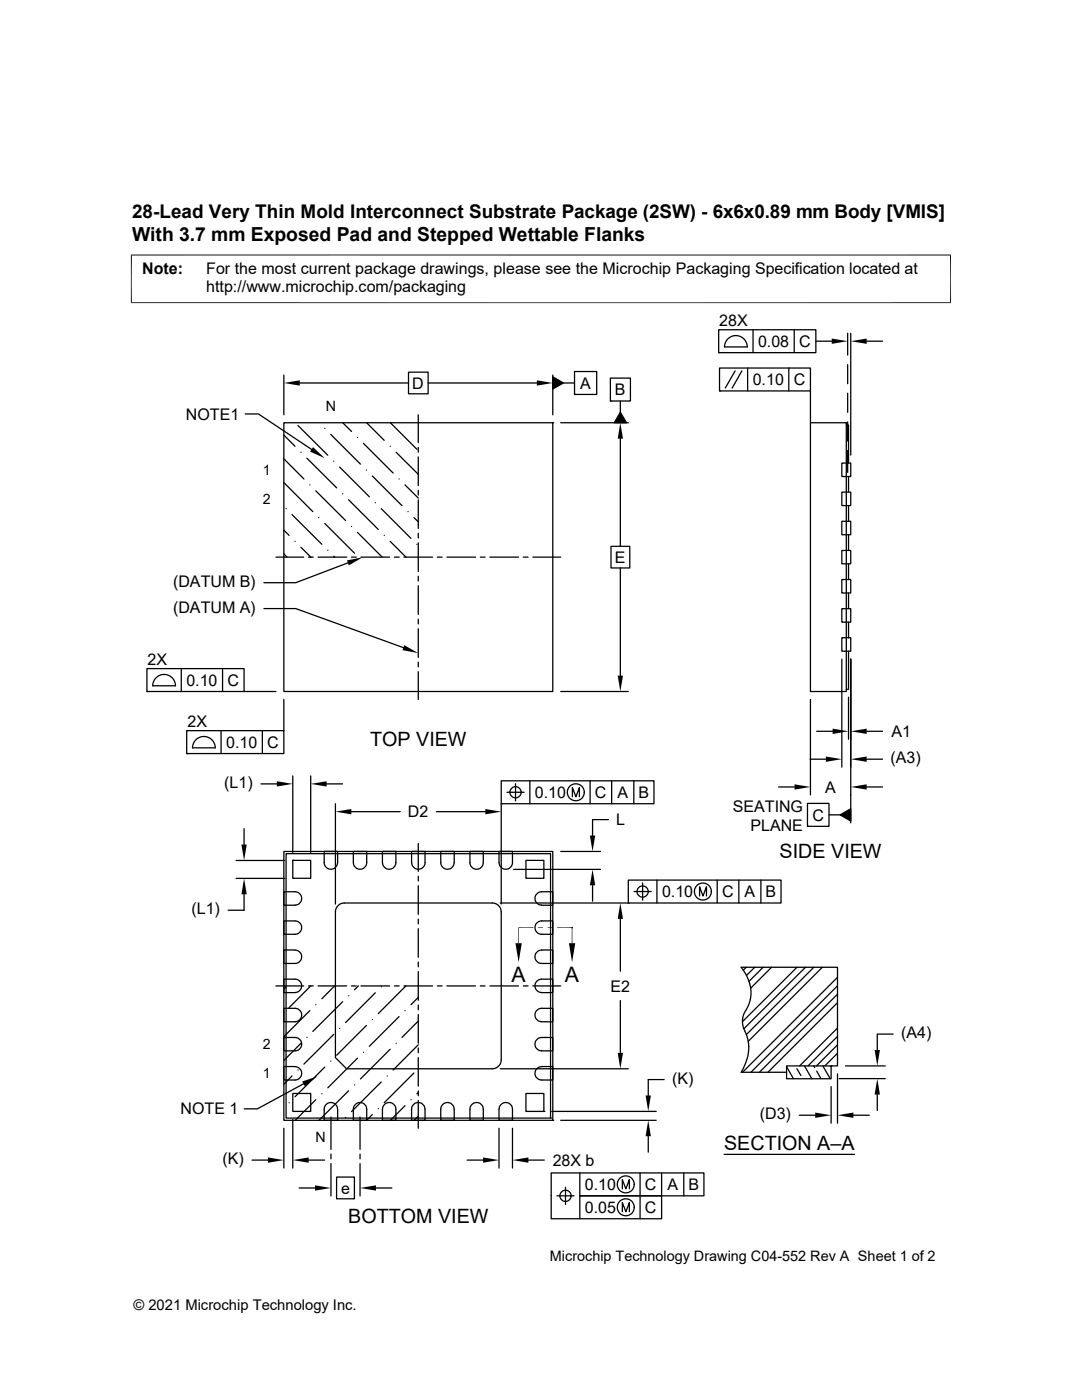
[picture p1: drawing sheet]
<svg xmlns="http://www.w3.org/2000/svg" width="216mm" height="279mm" viewBox="0 0 216 279" stroke-linecap="round" stroke-linejoin="round" font-family="sans-serif">
<g fill="none" stroke="#000" stroke-width=".25">
<path d="M56.6 74.8v8M59.8 76.4h21.7M81.5 74.3h3.9v4.3h-3.9zM85.4 76.4h21.7M110.3 75.2l2.1 1.2-2.1 1.2zM110.3 74.8v8M112.4 76.4h2.2M114.6 74.1h4.5v4.6h-4.5zM114.6 78.7h.1M121.8 75.5h4v4.5h-4zM143.4 65.8h19.4v4.6h-19.4zM143.4 70.4h.1"/>
<path d="M143.6 73.4h18.1v4.6h-18.1zM143.6 78h.1M145.4 67.5a2.27 2.27 0 0 1 2.4-.3 2.27 2.27 0 0 1 1.3 2h-4.5l.2-.9zM146.7 74l-2 3.4M148 74l-1.9 3.4M149.2 73.4v4.6M150.3 65.8v4.6M157.4 73.4v4.6M158.5 65.8v4.6M161.7 78v6.4M162.8 68.1h3.2M169.1 66.5v4.4"/>
<path d="M169.1 72.8v3.8M169.1 78.5v3.8M169.8 66.5v24.3M172.9 68.1h3.2M48.9 82.6h2.7l10.6 7.1M56.6 84.4h53.7v53.6h-53.7zM56.6 86.8l2.3 2.3M56.6 96.3l5.8 5.8M56.6 91.6l4 4M59.5 84.9l5.9 5.9M60 90.3h.1M61.2 91.4l6 6"/>
<path d="M61.8 96.8h.1M63 98l6 5.9M64.8 85.5h.1M66 86.7l5.9 5.9M66.6 92h.1M67.8 93.2l5.9 5.9M68.4 98.6h.1M68.4 84.4l1.7 1.7M69.6 99.7l5.9 6M71.3 87.3h.1M72.5 88.5l5.9 5.9M73.1 93.8h.1"/>
<path d="M73.2 84.4l3.5 3.5M74.3 95l5.9 5.9M77.9 89.1h.1M77.9 84.4l5.3 5.3M79 90.3l4.5 4.4M79.6 95.6h.1M80.8 96.8l2.7 2.6M83.5 82.8v5.5M83.5 89.3v.9M83.5 91.2v5.7M83.5 97.9v.9M83.5 99.8v5.7"/>
<path d="M110.3 84.4h.1M111.9 84.4h13.5M121.8 80h.1M123.8 82.3l1.2 2.1h-2.4zM123.8 80v2.3M123.8 87.5v21.5M161.7 84.4h7.2v53.6h-7.2zM168 98.2h1.8v2.7h-1.8zM168 92.4h1.8v2.7h-1.8zM168.9 84.4h.1M168.9 84.8h.4v7.6M169.1 84.2v3.8"/>
<path d="M169.1 89.9v4.4M169.3 95.1v3.1M55.1 111.2h5.5M56.6 105.8l1.1 1M56.6 110.5l.7 .7M57.1 101.5h.1M58.3 102.7l5.9 5.9M58.9 108h.1M60 109.2l2 2M61.6 111.2h.9M63.5 111.2h5.7M63.6 103.3h.1"/>
<path d="M64.8 104.5l5.9 5.9M65.4 109.8h.1M66.6 111l.2 .2M69.4 112.3l-10.4 4h-6.3M70.1 111.2h1M70.1 105.1h.1M71.3 106.3l5 4.9M72 111.2h5.7M74.9 100.3h.1M76.1 101.5l5.9 5.9M76.7 106.8h.1M77.9 108l3.1 3.2"/>
<path d="M78.7 111.2h1M80.6 111.2h5.7M81.4 102.1h.1M82.6 103.3l.9 .9M83.2 108.6h.1M83.5 106.4v1M83.5 108.3v5.7M83.5 115v1M83.5 116.9v5.7M87.3 111.2h.9M89.2 111.2h5.7M95.8 111.2h1"/>
<path d="M97.7 111.2h5.8M104.4 111.2h1M106.3 111.2h5.6M121.9 109h3.8v4.3h-3.8zM123.8 113.3v21.5M168 115.7h1.8v2.6h-1.8zM168 109.9h1.8v2.6h-1.8zM168 104h1.8v2.7h-1.8zM169.3 100.9v3.1M169.3 106.7v3.2M169.3 112.5v3.2M169.3 118.3v3.2"/>
<path d="M29.3 133.4h19.4v4.6h-19.4zM29.3 138h.1M31.3 135.1a2.27 2.27 0 0 1 2.4-.3 2.27 2.27 0 0 1 1.3 2.1h-4.5l.2-1zM36.2 133.4v4.6M44.4 133.4v4.6M48.7 138h6.4M52.7 121.5h6.3l21.5 7.7M56.6 139.6v6.2M83.5 123.6v.9M83.5 125.5v5.7M83.5 132.1v1M83.5 134v5.6"/>
<path d="M111.9 138h13.5M161.7 139.6v19M168 127.3h1.8v2.7h-1.8zM168 121.5h1.8v2.7h-1.8zM168 131.6v21.5M169.3 130v7.6h-.4M169.3 124.2v3.1M169.3 139.1v8.4M169.8 131.6v32.6M37.3 145.8h19.3v4.6h-19.3zM37.3 150.4h.1M39.2 147.5a2.27 2.27 0 0 1 2.4-.3 2.27 2.27 0 0 1 1.3 2h-4.5l.2-.9z"/>
<path d="M44.1 145.8v4.6M52.1 156.4h3.1M52.3 145.8v4.6M58.4 154.9v15.2M62 154.9v15.2M65.2 156.4h3.1M100 155.8h30.5v4.6h-30.5zM101.2 158.1h3.4M102.9 156.4v3.4M105.7 155.8v4.6M114.2 159v-1.8l.7 1.8 .7-1.8v1.8M117.8 155.8v4.6"/>
<path d="M122 155.8v4.6M126.5 155.8v4.6M155.4 157.1h3.1M161.6 151.5h3.2M163 145.9h3.1M172.9 145.9h3.2M172.9 151.5h3.2M172.9 157.1h3.2M47.1 171.7h9.7M47.1 175.3h9.7M48.7 178.5v3.2h-3.2M48.7 165.4v3.2"/>
<path d="M56.6 169.9h53.7v53.7h-53.7zM57.1 170.4h52.8v52.7h-52.8zM58.4 171.7h3.6v3.6h-3.6zM58.4 171.7h.1M66.9 160.4v20M67.4 172.1a1.33 1.33 0 0 1-1.4 1.4 1.33 1.33 0 0 1-1.3-1.4v-2.2h2.7v2.2M70.1 162h9.8M70.5 169.9h2.7v2.2a1.33 1.33 0 0 1-1.4 1.4 1.33 1.33 0 0 1-1.3-1.4zM76.3 169.9h2.7v2.2a1.34 1.34 0 0 1-1.4 1.4 1.34 1.34 0 0 1-1.3-1.4zM82.1 172.1v-2.2h2.7v2.2a1.33 1.33 0 0 1-1.3 1.4 1.33 1.33 0 0 1-1.4-1.4M83.5 168.3v5.6M83.5 174.9v.9"/>
<path d="M83.5 176.8v5.7M87.1 162h9.7M90.6 172.1a1.33 1.33 0 0 1-1.3 1.4 1.33 1.33 0 0 1-1.4-1.4v-2.2h2.7v2.2M93.8 169.9h2.6v2.2a1.33 1.33 0 0 1-1.3 1.4 1.33 1.33 0 0 1-1.3-1.4zM99.6 169.9h2.7v2.2a1.34 1.34 0 0 1-1.4 1.4 1.34 1.34 0 0 1-1.3-1.4zM100 160.4h.1M100 160.4v20M102.5 173.5h17.3M104.9 171.7h3.6v3.6h-3.6zM111.9 169.9h7.9M118.2 176.7v3.2M121.4 163.6h-3.2v3.2"/>
<path d="M125.4 175.6h30.5v4.6h-30.5zM126.5 177.9h3.4M128.2 176.2v3.4M131.1 175.6v4.6M139.6 178.8v-1.8l.7 1.8 .7-1.8v1.8M143.1 175.6v4.6M147.4 175.6v4.6M151.8 175.6v4.6M161.1 160.3h4.3v4.6h-4.3zM161.1 164.9h.1M165.4 162.6h2.2M167.6 162.6l2.2-1.2v2.5z"/>
<path d="M55.1 196.8h5.5M56.6 183.8h2.3a1.33 1.33 0 0 1 1.3 1.3 1.33 1.33 0 0 1-1.3 1.4h-2.3zM56.6 189.6h2.3a1.34 1.34 0 0 1 1.3 1.3 1.34 1.34 0 0 1-1.3 1.4h-2.3zM56.6 195.4h2.3a1.34 1.34 0 0 1 1.3 1.4 1.34 1.34 0 0 1-1.3 1.3h-2.3zM57.1 196.9l-.5 .5M58.9 180.6a1.33 1.33 0 0 0 1.3-1.3 1.33 1.33 0 0 0-1.3-1.3h-2.3v2.7h2.3M61.6 196.8h.9M62 196.7l-4.3 4.4M63.5 196.8h5.7M66.8 196.7l-2.6 2.6M67.5 180.7l.4-.3 .8-.2h29.5a1.81 1.81 0 0 1 1.8 1.8v29.5a1.81 1.81 0 0 1-1.8 1.8h-29l-2.3-2.2v-29.1l.2-.8zM68.4 199.9l-6 5.9"/>
<path d="M69.6 198.7h.1M70.1 196.8h1M71.5 196.7l-.8 .8M72 196.8h5.7M74.9 198.1l-5.9 6M76.1 196.9h.1M78.7 196.8h1M80.6 196.8h5.7M81 196.7l-5.5 5.6M83.5 183.4v1M83.5 185.3v5.8M83.5 192v1"/>
<path d="M83.5 193.9v5.7M83.5 199l-1.5 1.5M87.3 196.8h.9M89.2 196.8h5.7M95.8 196.8h1M97.7 196.8h5.8M99.8 180.2h25.6M104.4 196.8h1M106.3 196.8h5.6M107.1 195.9l.7-.5h2.5v2.7h-2.2a1.33 1.33 0 0 1-1.2-.8 1.33 1.33 0 0 1 .2-1.4zM107.1 190.1l.3-.3 .7-.2h2.2v2.7h-2.2a1.32 1.32 0 0 1-1.2-.8 1.32 1.32 0 0 1 .2-1.4zM107.1 184.3l.7-.5h2.5v2.7h-2.2a1.32 1.32 0 0 1-1.2-.8 1.32 1.32 0 0 1 .2-1.4z"/>
<path d="M108.1 180.6a1.33 1.33 0 0 1-1.4-1.3 1.33 1.33 0 0 1 1.4-1.3h2.2v2.7h-2.2M114.2 185.1h.1M123.8 183.4v10.4M123.8 199.7v10.4M125.4 180.2h.1M148.9 193l-.6 .6M150.6 193l-1.7 1.7M152.3 193l-2.8 2.9M154 193l-4.2 4.2M159 193l-10.9 10.9M160.7 193l-12.3 12.3M162.4 193l-13.5 13.5"/>
<path d="M164.1 193l-14.8 14.8M167.1 196.7l-17.3 17.3M167.1 195.1l-18.9 18.9M167.1 198.4l-15.6 15.6M56.6 207.1h2.3a1.33 1.33 0 0 1 1.3 1.3 1.33 1.33 0 0 1-1.3 1.3h-2.3zM56.6 212.9h2.3a1.34 1.34 0 0 1 1.3 1.3 1.34 1.34 0 0 1-1.3 1.3h-2.3zM58.3 214.7l-1.7 1.7M58.4 218.2h3.6v3.6h-3.6zM58.9 203.9a1.33 1.33 0 0 0 1.3-1.3 1.33 1.33 0 0 0-1.3-1.4h-2.3v2.7h2.3M59.5 213.6h.1M60 208.2l-3.4 3.4M60.6 216.3l-9.2 5h-2.7"/>
<path d="M61.2 207h.1M61.8 201.7l-5.2 5.2M63 200.5h.1M63 219.5l-4.1 4.1M64.2 218.3h.1M64.8 213l-5.9 5.9M66 211.8h.1M66.6 206.4l-6 6M67.8 205.3h.1M69.6 217.7l-6 5.9M70.7 216.5h.1M71.3 211.2l-5.9 5.9"/>
<path d="M72.5 210h.1M73.1 204.7l-5.9 5.9M74.3 203.5h.1M76.1 215.9l-6 5.9M77.3 214.7h.1M77.9 209.4l-6 5.9M79 208.2h.1M79.6 202.9l-5.9 5.9M80.8 201.7h.1M82 219.5h.1M82.6 214.1l-5.9 6M83.5 200.6v.9"/>
<path d="M83.5 202.5v5.7M83.5 209.1v1M83.5 211.1v5.7M83.5 217.7v1M83.5 219.6v5.6M83.5 203.8l-3.3 3.2M83.5 208.5l-5.1 5.1M83.5 218l-.3 .3M99.8 213.3h25.6M104.9 218.2h3.6v3.6h-3.6zM107.1 213.4l.3-.4 .7-.1h2.2v2.6h-2.2a1.31 1.31 0 0 1-1.2-.7 1.31 1.31 0 0 1 .2-1.4zM107.1 207.5l.7-.4h2.5v2.6h-2.2a1.31 1.31 0 0 1-1.2-.7 1.31 1.31 0 0 1 .2-1.5z"/>
<path d="M108.1 203.9a1.33 1.33 0 0 1-1.4-1.3 1.33 1.33 0 0 1 1.4-1.4h2.2v2.7h-2.2M132.5 215.5h-3.2v3.1M148.2 203.4l.1 1.6a8.3 8.3 0 0 1-.4 9h9.1M148.2 203.4l.2-.9a8.5 8.5 0 0 0 1.4-5.4 9 9 0 0 0-1.9-4.1h19.2v19.7h-1.3M157 212.9l1.3 2.4M157 212.7h8.8v2.6h-8.8zM159 213.3l.8 1.4M160.5 212.7l1.5 2.6M162.4 212.7l.2 .4M163 213.8l.7 1.3M164.2 212.7l1.5 2.6M165.8 216.9v7.3"/>
<path d="M165.8 212.7h.1M167.1 214.3v9.9M167.1 206.8l-5.9 5.9M167.1 200.1l-13.9 13.9M167.1 210.2l-2.5 2.5M167.1 205.2l-7.5 7.5M167.1 208.5l-4.2 4.2M167.4 215.3h9.2M168.7 212.7h7.9M175 218.4v3.2M178.2 206.4h-3.2v3.1M50.3 231.5h3.2"/>
<path d="M56.6 225.2v7.9M57.7 220.1h.1M58.4 223.4v9.7M59.7 237.1h3.2M61.6 231.5h3.2M66 222.9v6.5M66 230.3v1M66 232.2v6.5M67.2 234.9h3.5v4.3h-3.5zM67.4 221.4a1.33 1.33 0 0 0-1.4-1.4 1.33 1.33 0 0 0-1.3 1.4v2.2h2.7v-2.2M69 223h.1M70.8 220.5a1.33 1.33 0 0 1 1.5-.4 1.33 1.33 0 0 1 .9 1.3v2.2h-2.7v-2.5z"/>
<path d="M71.8 222.9v6.5M71.8 230.3v1M71.8 232.2v6.5M74.3 222.4l-1.1 1.2M75 237.1h3.2M75.5 221.3h.1M76.6 220.5a1.33 1.33 0 0 1 1.5-.4 1.33 1.33 0 0 1 .9 1.3v2.2h-2.7v-2.2zM80.8 220.7l-2.9 2.9M82.4 220.5a1.34 1.34 0 0 1 1.5-.4 1.34 1.34 0 0 1 .9 1.3v2.2h-2.7v-2.5zM83.5 222.8l-.9 .8M90.6 221.4a1.33 1.33 0 0 0-1.3-1.4 1.33 1.33 0 0 0-1.4 1.4v2.2h2.7v-2.2M93.2 231.5h3.2"/>
<path d="M94.1 220.5a1.33 1.33 0 0 1 1.5-.4 1.33 1.33 0 0 1 .8 1.3v2.2h-2.6v-2.5zM99.6 225.2v7.9M99.9 220.5a1.33 1.33 0 0 1 1.5-.4 1.33 1.33 0 0 1 .9 1.3v2.2h-2.7v-2.2zM102.3 225.2v7.9M105.4 231.5h3.2M108.5 221.8h.1M109.9 223.1h.1M110.1 221.8h20.8M110.3 223.6h.1M111.1 238.7h3.5M111.9 223.6h19M112.8 236.9v3.5"/>
<path d="M115.7 234.1v4.6h16.3v4.5h-22v-9.1h30.5v4.6h-24.8v4.5M124.2 237.3v-1.9l.7 1.9 .7-1.9v1.9M127.7 234.1v9.1M129.3 226.8v3.1M132 234.1v4.6M136.4 234.1v4.6M144.5 230.4h26M159.5 222.6h3.2M170.3 222.6h3.2M124.2 241.8v-1.8l.7 1.8 .7-1.8v1.8"/>
<circle cx="102.9" cy="158.1" r="1.12"/>
<circle cx="114.9" cy="158.1" r="1.69"/>
<circle cx="128.2" cy="177.9" r="1.12"/>
<circle cx="140.3" cy="177.9" r="1.69"/>
<circle cx="112.8" cy="238.7" r="1.12"/>
<circle cx="124.9" cy="236.4" r="1.69"/>
<circle cx="124.9" cy="240.9" r="1.69"/>
</g>
<g fill="#000">
<path d="M56.6 76.4l3.2-.5v1.1zM107.1 75.9l3.2 .5-3.2 .6zM110.3 75.2l2.1 1.2-2.1 1.2zM166 67.6l3.1 .5-3.1 .5zM169.8 68.1l3.1-.5v1zM62.5 89.2l2.3 2.2-2.9-1.3zM123.8 84.4l.5 3.1h-1zM123.8 82.3l1.2 2.1h-2.4zM69.2 111.8l3.2-.6-2.8 1.6zM80.7 128.8l2.8 1.5-3.2-.5zM123.3 134.8h1l-.5 3.2zM55.2 155.9l3.2 .5-3.2 .6z"/>
<path d="M62 156.4l3.2-.5v1.1zM158.5 156.5l3.2 .6-3.2 .5zM164.8 151l3.2 .5-3.2 .5zM166.1 145.4l3.2 .5-3.2 .6zM169.8 145.9l3.1-.5v1.1zM169.8 151.5l3.1-.5v1zM169.8 157.1l3.1-.6v1.1zM48.2 168.6h1l-.5 3.1zM48.7 175.3l.5 3.2h-1zM66.9 162l3.2-.5v1zM96.8 161.5l3.2 .5-3.2 .5zM117.7 166.8h1.1l-.6 3.1z"/>
<path d="M118.2 173.5l.6 3.2h-1.1zM167.6 162.6l2.2-1.2v2.5zM102.8 188.2h1.3l-.6 3.8zM107.4 185.1h.9l-.9 .1zM107.4 185.2l.9-.1v.1zM109.3 185.1h.9l-.9 .1zM109.3 185.2l.9-.1v.1zM113.5 188.2h1.3l-.6 3.8zM123.8 180.2l.5 3.2h-1zM60.3 215.8l3.1-1-2.6 2zM123.3 210.1h1l-.5 3.2zM128.8 218.6h1.1l-.6 3.2z"/>
<path d="M175 215.3l.6 3.1h-1.1zM174.5 209.5h1.1l-.6 3.2zM53.5 231l3.1 .5-3.1 .6zM58.4 231.5l3.2-.5v1.1zM62.9 236.6l3.1 .5-3.1 .5zM71.8 237.1l3.2-.5v1zM96.4 231l3.2 .5-3.2 .6zM102.3 231.5l3.1-.5v1.1zM129.3 223.6l.6 3.2h-1.1zM162.7 222l3.1 .6-3.1 .5zM167.1 222.6l3.2-.6v1.1z"/>
</g>
<path d="M26.1 50.9h163.7M26.2 50.8v9.7M189.7 50.8v9.7M26.1 60.4h163.7M106.4 185.1h-2.9v3.1M111.2 185.1h3M114.2 185.1v3.1" fill="none" stroke="#000" stroke-width=".2"/>
<g font-size="4.3">
<text x="102.1" y="195.9">A</text>
<text x="112.7" y="195.9">A</text>
</g>
<g font-size="3.9">
<text x="26.4" y="48.1">With 3.7 mm Exposed Pad and Stepped Wettable Flanks</text>
<text x="73.9" y="148.9">TOP VIEW</text>
<text x="155.6" y="171.2">SIDE VIEW</text>
<text x="144.5" y="229.5">SECTION A–A</text>
<text x="69.5" y="244.1">BOTTOM VIEW</text>
</g>
<text font-size="3.8" x="26.4" y="43.5">28-Lead Very Thin Mold Interconnect Substrate Package (2SW) - 6x6x0.89 mm Body [VMIS]</text>
<g font-size="3.2">
<text x="28.4" y="54.7">Note:</text>
<text x="41.1" y="58.3">http://www.microchip.com/packaging</text>
<text x="41.1" y="54.7">For the most current package drawings, please see the Microchip Packaging Specification located at</text>
<text x="143.5" y="65">28X</text>
<text x="151.3" y="69.2">0.08</text>
<text x="159.5" y="69.2">C</text>
<text x="82.3" y="77.6">D</text>
<text x="115.8" y="77.6">A</text>
<text x="150.2" y="76.9">0.10</text>
<text x="158.4" y="76.9">C</text>
<text x="37.1" y="83.7">NOTE1</text>
<text x="122.7" y="78.9">B</text>
<text x="122.7" y="112.3">E</text>
<text x="34.5" y="117.1">(DATUM B)</text>
<text x="34.5" y="122.3">(DATUM A)</text>
<text x="29.5" y="132.7">2X</text>
<text x="37.2" y="136.9">0.10</text>
<text x="45.4" y="136.9">C</text>
<text x="37.4" y="145">2X</text>
<text x="45.1" y="149.2">0.10</text>
<text x="53.3" y="149.2">C</text>
<text x="177.9" y="147.1">A1</text>
<text x="177.7" y="152.3">(A3)</text>
<text x="44.7" y="157.2">(L1)</text>
<text x="106.7" y="159.3">0.10</text>
<text x="118.7" y="159.3">C</text>
<text x="123.2" y="159.3">A</text>
<text x="127.4" y="159.3">B</text>
<text x="146.2" y="162">SEATING</text>
<text x="164.7" y="158.2">A</text>
<text x="81.4" y="163.1">D2</text>
<text x="123" y="164.7">L</text>
<text x="149.8" y="165.8">PLANE</text>
<text x="162.1" y="163.8">C</text>
<text x="132.1" y="179.1">0.10</text>
<text x="144.1" y="179.1">C</text>
<text x="148.6" y="179.1">A</text>
<text x="152.7" y="179.1">B</text>
<text x="38.2" y="182.5">(L1)</text>
<text x="121.8" y="197.9">E2</text>
<text x="179.8" y="207.2">(A4)</text>
<text x="134.1" y="216.3">(K)</text>
<text x="36" y="222.4">NOTE 1</text>
<text x="151.6" y="223.4">(D3)</text>
<text x="44.4" y="232.3">(K)</text>
<text x="110.3" y="232.6">28X b</text>
<text x="68.1" y="238.2">e</text>
<text x="116.7" y="237.5">0.10</text>
<text x="128.7" y="237.5">C</text>
<text x="133.2" y="237.5">A</text>
<text x="137.4" y="237.5">B</text>
<text x="116.7" y="242.1">0.05</text>
<text x="128.7" y="242.1">C</text>
</g>
<g font-size="2.9">
<text x="109.7" y="251.7">Microchip Technology Drawing C04-552 Rev A Sheet 1 of 2</text>
<text x="26.6" y="261.3">© 2021 Microchip Technology Inc.</text>
</g>
<g font-size="2.8">
<text x="65" y="82">N</text>
<text x="52.4" y="94.8">1</text>
<text x="52.4" y="100.6">2</text>
<text x="52.4" y="209.4">2</text>
<text x="52.4" y="215.2">1</text>
<text x="62.9" y="228">N</text>
</g>
</svg>
